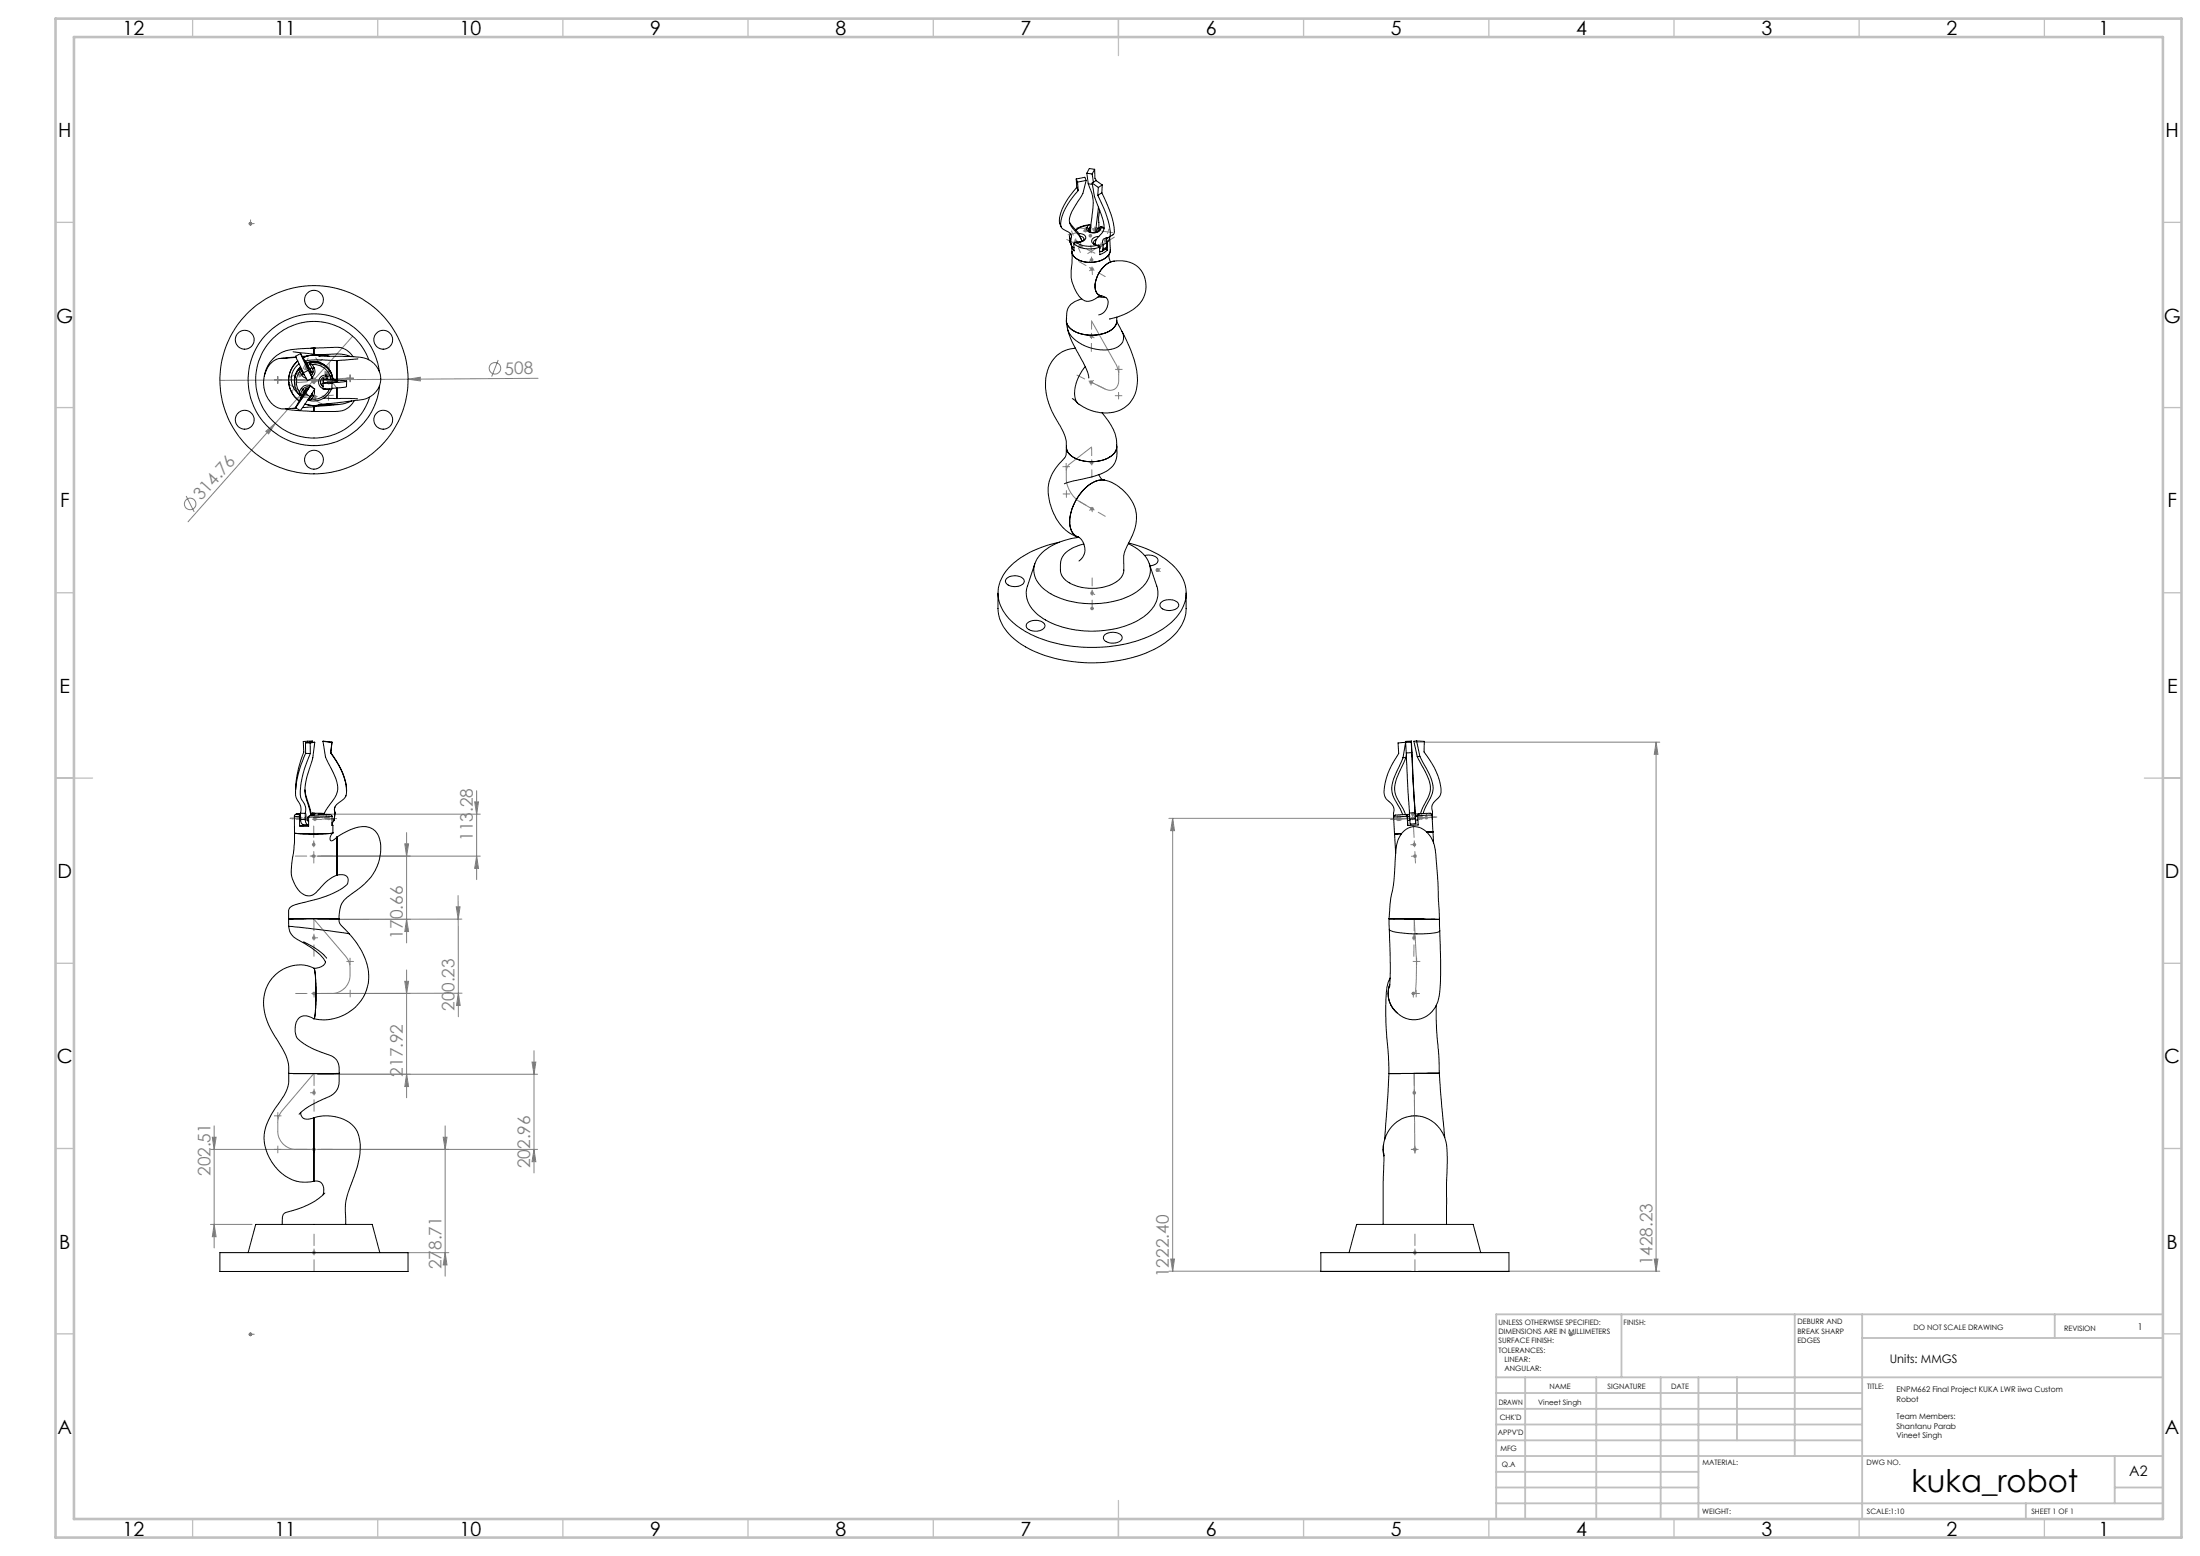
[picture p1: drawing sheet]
<svg xmlns="http://www.w3.org/2000/svg" width="594mm" height="420mm" viewBox="0 0 594 420" stroke-linecap="round" stroke-linejoin="round" font-family="sans-serif">
<g fill="none" stroke="#808080" stroke-width=".27">
<path d="M67.6 59.9v1M67.1 60.4h1M67.3 60l.7 .7M68 60l-.7 .7M290 65.2h1M290.1 64.9l.7 .7M290.5 64.8v1M290.8 64.9l-.7 .7M291.3 66.5h1M291.4 66.2l.7 .7M291.8 66v1M292.1 66.2l-.7 .7"/>
<path d="M292.6 62.2h1M292.7 61.9l.7 .7M293.1 61.8v.9M293.4 61.9l-.7 .7M293.9 63.6h1M294 63.3l.7 .7M294.2 70.1h1M294.4 72.7h.9M294.4 69.8l.7 .7M294.4 63.1v1.1M294.5 72.3l.7 .7M294.7 69.7v1"/>
<path d="M294.7 63.3l-.7 .7M294.9 72.1v1M295.1 69.8l-.7 .7M295.1 62.1h1M295.2 72.3l-.7 .7M295.2 61.8l.7 .7M295.6 61.6v1M295.9 61.8l-.7 .7M296.8 66.2h1M296.9 65.9l.7 .7M297.3 65.7v1M297.6 65.9l-.7 .7"/>
<path d="M298 64.9h.9M298.1 64.5l.7 .7M298.4 64.4v1M298.8 64.5l-.7 .7M82.2 99.4h1M82.4 99.1l.7 .7M82.7 98.9v1.1M83.1 99.1l-.7 .7M95.2 90.8l-44.4 50M134.5 97.2l-1.7 4.5M294.2 90.8h1M294.3 90.4l.7 .7"/>
<path d="M294.7 90.3v1M294.7 86.6l6.8 12.1 .5 1.7v2.3a2.42 2.42 0 0 1-1.1 2.4 2.42 2.42 0 0 1-2.7-.2l-3.6-1.8M295 90.4l-.7 .7M301.1 99.7h2M302.1 98.7v2M71.8 116.4l2.5-2.1-1.8 2.8zM74 102.5h2M74 102.6h2M75 101.5v2.1M75 102.6h.1M75 102.6l9.8 .1M80.5 101.3h1"/>
<path d="M80.6 100.9l.8 .7M81 100.8v1M81.4 100.9l-.8 .7M82.1 106.5h1M82.2 106.2l.7 .7M82.6 106v1M82.9 106.2l-.7 .7M84.2 103.1h1M84.2 102.6l1.1 .1M84.2 102.5h1M84.2 102.7h1M84.3 102.9h1"/>
<path d="M84.3 102.3l.8 .8M84.3 102.1l.8 .7M84.3 102.7l.8 .7M84.4 102.1l.7 .8M84.4 102.3l.7 .7M84.4 102.6l.7 .7M84.5 107.1h1M84.7 106.7l.7 .7M84.7 102v1.6M84.8 102v1.4M85 106.6v1M85.1 102.1l-.8 .7"/>
<path d="M85.1 102.7l-.8 .7M85.1 102.1l-.8 .9M85.1 102.3l-.7 .8M85.1 102.6l-.7 .7M85.3 102.5l-10.3 .1M85.4 106.7l-.7 .7M87.6 100.7h.9M87.7 100.3l.7 .8M88.1 100.2v1M88.3 103.1h1M88.4 100.3l-.7 .8M88.4 102.7l.7 .8"/>
<path d="M88.8 102.6v1M89.1 102.7l-.7 .8M93.5 102h2M93.5 102.1h2M94.5 101.1v2M94.5 102.1l-9.8 .6M94.5 102.1l-9.7 .8M94.5 101.2v2M110.2 102.4l3.3-.6v1zM110.2 102.4l-50.8 .3M145.3 102.1l-35.1 .3M294.1 103.1h1"/>
<path d="M294.2 102.8l.7 .7M294.6 102.6v1M294.9 102.8l-.7 .7M301 106.8h2M302 105.8v2M50.3 133.9l2.1 4.3M286.9 126h2M286.9 133.3h2.1M287.9 125v2M287.9 132.3v2.1M294.3 124.9h.9M294.4 137.4h1"/>
<path d="M294.4 124.5l.7 .8M294.5 137l.7 .7M294.7 120.7l-6.3 4.9-.5 1.1v2.6a7.8 7.8 0 0 0 3.6 6.1l3.4 2M294.7 124.4v1M294.9 136.8v1M295.1 124.5l-.7 .8M295.2 137l-.7 .7M294.5 159.8l.7 .7M294.9 159.6v1M295.2 159.8l-.7 .7M312 153.9h1.1M312.2 153.5l.7 .7"/>
<path d="M312.5 153.4v1M312.9 153.5l-.7 .7M294.4 160.1h1M294.4 164.2h1M294.5 163.9l.7 .7M294.9 163.7v1M295.2 163.9l-.7 .7M84.2 219.8h1M84.3 219.4l.8 .7M84.7 219.3v1M85.1 219.4l-.8 .7M85.7 219.8h44"/>
<path d="M128.2 216.4h1l-.5 3.4zM128.7 213.4v24M380.9 219.8h1.1M381.1 219.4l.7 .7M381.5 219.3v1M381.8 219.4l-.7 .7M382 200.3h66.1M447.1 200.3l.5 3.3h-.9zM447.1 200.3v142.8M80.5 220.8h1M80.6 220.5l.8 .7M81 220.3v1"/>
<path d="M81.4 220.5l-.8 .7M82.1 221.1h1M82.4 220.4l.7 .7M82.6 220.6v1M82.7 220.2v1M82.9 220.8l-.7 .7M83.1 220.4l-.7 .7M83.2 220.7h-1l.7 .8M84.2 231.1h1M84.2 228h1M84.3 230.7l.8 .7M84.3 227.6l.8 .7"/>
<path d="M84.5 221.1h1M84.7 220.8l.7 .7M84.7 227.5v1M84.7 230.6v1M85 220.6v1M85.1 230.7l-.8 .7M85.1 227.6l-.8 .7M85.4 220.8l-.7 .7M85.7 231.1h44M87.6 220.8h.9M87.7 220.4l.7 .7M88.1 220.3v1"/>
<path d="M88.3 220.9h1M88.4 220.4l-.7 .7M88.4 220.5l.7 .7M88.8 220.4v1M89.1 220.5l-.7 .7M109.3 227.8h1l-.5 3.3zM109.8 224.7v29.8M128.7 231.1l.5 3.3h-1zM315.6 220.9h64.8M316.6 220.9l.5 3.3h-1zM316.6 220.9v122.2M376.9 221.1h1.6"/>
<path d="M377.1 220.8l.7 .7M377.4 220.6v1M377.6 220.8l.8 .7M377.8 220.8l-.7 .7M378 220.6v1M378.4 220.8l-.8 .7M380.9 220.9h1M381.1 220.5l.7 .7M381.4 228h1M381.4 220.4v1M381.5 227.6l.7 .7M381.6 231.1h1"/>
<path d="M381.7 230.7l.7 .7M381.8 220.5l-.7 .7M381.9 227.5v1M382.1 230.6v1M382.2 227.6l-.7 .7M382.4 230.7l-.7 .7M382.8 220.8h1M382.9 220.5l.7 .7M383.3 220.3v1M383.3 220.8h1M383.5 220.4l.7 .7M383.6 220.5l-.7 .7"/>
<path d="M383.8 220.3v1M384.2 220.4l-.7 .7M384.6 220.7h1M384.7 220.4l.7 .7M385.1 220.2v1M385.4 220.4l-.7 .7M84.2 253.2h1M84.4 252.8l.7 .7M84.7 252.6v1.1M84.7 248.1l9 10.5 .7 1.8 .1 2.8a4.9 4.9 0 0 1-5 5M85.1 252.8l-.7 .7M93.5 259.5h2"/>
<path d="M94.5 258.5v2M109.8 248.2l.5 3.2h-1zM123.2 244.8h1l-.5 3.3zM123.7 241.7v6.4M123.7 248.1l.1 20M124.7 248.1l-39 .1M381.3 253.2h1M381.4 252.8l.7 .7M381.5 259.5h2M381.8 252.6v1.1M381.8 248.1l.6 11.1v5.9l-.2 2.6-.2 .5M382.1 252.8l-.7 .7"/>
<path d="M382.5 258.5v2M84.3 268.2h26.5M84.4 267.8l.7 .7M84.8 267.7v1M85.1 267.8l-.7 .7M94.5 267.2v2M109.3 264.9h1l-.5 3.3zM109.8 261.8v34.5M123.8 268.1v6.3M123.8 268.1l.4 3.3h-.9zM124.7 268.1l-38.9 .1M381.1 268.2h2.3"/>
<path d="M381.2 267.8l.8 .7M381.6 267.7v1M382 267.8l-.8 .7M382.4 267.2v2M84.3 295h1M84.4 294.6l.7 .7M84.8 294.5v1M84.8 289.7l-9 10.6-.7 1.8-.1 3.2a4.9 4.9 0 0 0 5 5M85.1 294.6l-.7 .7M109.8 290l.5 3.3h-1zM143.7 286.7h1l-.5 3.3zM144.2 283.6v33"/>
<path d="M145.2 290h-59.4M381.4 295h.9M381.5 294.6l.7 .7M381.8 289.7l.2 20.6M381.8 294.5v1M382.2 294.6l-.7 .7M57.3 307h1l-.5 3.3zM57.8 303.9v32.9M74 301.2h2M75 300.2v2M75 309.3v2M84.4 309.9l.7 .7"/>
<path d="M84.8 309.8v1M85.1 309.9l-.7 .7M85.3 310.3h-28.5M85.8 310.3h59.4M119.7 307h1l-.5 3.3zM120.2 303.9v40.6M144.2 310.3l.5 3.3h-1zM380.9 301.2h2M381 310.3h2M381.7 309.9l.7 .7M381.9 300.2v2M382 310.3h.1"/>
<path d="M382 309.3v2M382.4 309.9l-.7 .7M56.8 330.5h11.3M57.8 330.5l.5 3.3h-1zM84.3 338.1h1M84.4 337.8l.7 .7M84.8 337.6v1M85.1 337.8l-.7 .7M85.8 338.1h35.4M120.2 338.1l.5 3.3h-1zM316.1 339.8h1l-.5 3.3zM381.5 338.1h1"/>
<path d="M381.7 337.8l.7 .7M382 337.6v1M382.4 337.8l-.7 .7M446.7 339.8h.9l-.5 3.3zM67.3 359.8l.7 .7M67.6 359.7v1M68 359.8l-.7 .7M315.6 343.1h65.4M383 343.1h65.1M423.8 359.8l.7 .7M424.1 359.7v1M424.5 359.8l-.7 .7"/>
<path d="M67.1 360.2h1M423.7 360.2h.9"/>
<circle cx="133.6" cy="99.4" r="1.55"/>
<circle cx="51.4" cy="136" r="1.55"/>
</g>
<g fill="none" stroke="#c0c0c0" stroke-width=".35">
<path d="M52 5v5M102 5v5M152 5v5M202 5v5M252 5v5M302 5v10M352 5v5M402 5v5M452 5v5M502 5v5M552 5v5M15 60h5"/>
<path d="M584 60h5M15 110h5M584 110h5M15 160h5M584 160h5M15 210h10M579 210h10M15 260h5M584 260h5M15 310h5M584 310h5M15 360h5"/>
<path d="M584 360h5M52 410v5M102 410v5M152 410v5M202 410v5M252 410v5M302 405v10M352 410v5M402 410v5M452 410v5M502 410v5M552 410v5"/>
</g>
<g fill="none" stroke="#c0c0c0" stroke-width=".5">
<path d="M437.8 354.8v17M484.6 354.8v38.2M502.8 354.8v55.2M554.8 354.8v6.4M584 354.8h-180v55.2M404 371.8h180M404 376h98.8M411.8 371.8v38.2M431 371.8v38.2M448.4 371.8v38.2M458.6 371.8v38.2M469 371.8v17"/>
<path d="M502.8 361.2h81.2M404 388.8h98.8M404 384.5h98.8M404 380.3h98.8M404 397.3h54.6M404 393h180M571 393v12.8M404 405.8h180M404 401.5h54.6M547 405.8v4.2M571 401.5h13"/>
</g>
<path d="M15 5h574v410h-574zM20 10h564v400h-564z" fill="none" stroke="#c0c0c0" stroke-width=".7"/>
<g fill="none" stroke="#808080" stroke-width=".27" stroke-dasharray="15.2 1.3 1.3 1.3">
<path d="M67.6 60.4h1M67.6 60.4v-1M290.5 65.2l-1 .2M290.5 65.2l-.1-.7M291.8 66.5l-.6 .5M291.8 66.5v-.8M293.1 62.2l-.3-.4M293.1 62.2l-.1-.8M294.7 70.1l-.6 .5M294.7 70.1v-.7M294.9 72.6l-.7 .5M294.9 72.6l-.7-.4"/>
<path d="M295.6 62.1l.3-.5M295.6 62.1v-.8M297.3 66.2l.7 .5M297.3 66.2v-.7M298.5 64.8l1 .2M298.5 64.8l.1-.7M82.7 99.4l-.4-.9M82.7 99.4h.1M294.7 90.8l.7 .4M294.7 90.8v-.9M81 101.2l-.9-.4M81 101.2h-.1"/>
<path d="M82.6 106.5l-.5 .8M82.6 106.5v.1M84.7 102.9v-.6M84.7 102.6l.1 1M84.7 102.6v.1M84.7 102.4v1M84.7 102.4h-1M84.8 102.7v.1M84.8 102.7h1M84.8 102.7h.1M84.8 102.5h1M84.8 102.5h.1"/>
<path d="M84.8 102.5v1M84.8 102.6l-1 .1M84.8 102.6v.1M84.8 102.7v-.1M84.8 102.9l-.1-1M84.8 102.9h.1M85 107.1l.1 1M85 107.1h.1M88.1 100.7l.8-.6M88.1 100.7h.1M88.8 103.1h1M88.8 103.1h.1"/>
<path d="M294.6 103.1l.6-.4M294.6 103.1v.8M294.8 124.9l-.8-.4M294.8 124.9v-.8M294.9 137.3l-.7 .4M294.9 137.3v.8M312.6 153.9l.7 .4M312.6 153.9l.7-.4M294.9 160.1l.7 .4M294.9 160.1v-.8M81 220.8l-.9 .1M81 220.8l-.1-1"/>
<path d="M82.6 221.1h-.5M82.6 221.1v-1M82.7 220.7h-.4M82.7 220.7v-1M84.7 228h.1M84.7 228v-1M84.7 231.1h.1M84.7 231.1h-1M85 221.1l.1 .1M85 221.1v-1M88.1 220.7l.8 .1M88.1 220.7l.1-.9"/>
<path d="M88.7 221.2l.2-.6M88.8 220.9l1 .1M88.8 220.9l.1-1M377.1 221.1h.7M377.5 221.1l-1 .1M377.5 221.1l-.1-1M378 221.1h-.8M378 221.1v-1M381.4 220.9v.1M381.4 220.9v-1M381.9 228h-1M381.9 228v-1"/>
<path d="M382.1 231.1h.1M382.1 231.1h-1M383.3 220.8l.4 .1M383.3 220.8v-1M383.8 220.7l.6 .1M383.8 220.7v-.9M385.1 220.7h.9M385.1 220.7v-1M84.8 253.1h1M84.8 253.1v-1M381.8 253.1h.1M381.8 253.1v-1"/>
<path d="M84.8 268.2h-.1M84.8 268.2v1M381.2 268.2h.8M381.6 268.2h1M381.6 268.2v1M84.8 295h-1M84.8 295v-1M381.9 295h-.1M381.9 295v-1M84.8 310.2v.1M84.8 310.2v1M382 310.2h.1"/>
<path d="M382 310.2l-1 .1M382 310.2v1M84.8 338.1h1M84.8 338.1v-1M382 338.1h.1M382 338.1v-1M67.6 360.1h1M67.6 360.1h.1M424.2 360.1h.1M424.2 360.1h1"/>
</g>
<g fill="none" stroke="#808080" stroke-width=".27" stroke-dasharray="15.2 1.3 1.3 1.3" stroke-dashoffset="12.1">
<path d="M87.1 97l-8.7 4.8M78.3 103.9l8.6 5.2M79.7 102.4h10M79.8 103.3l10-.8M80 107.5l10-.8M89.8 102.5h-10M90.9 104.8l-5.7-8.2M79.7 231.1h10M376.4 221.2l10-.6M381.6 223l.6 9.9M84.8 248.1v10M381.9 248.1l-.2 10"/>
<path d="M84.8 290v10M381.8 290l.1 10M89.8 310.2h-10M84.8 333.1v10M382 333.1v10"/>
</g>
<path d="M83.2 96.7l-4.3 9M88.7 108.1l.2-10M80 221.1h10M84.7 223v9.9M79.8 268.2h10" fill="none" stroke="#808080" stroke-width=".27" stroke-dasharray="15.2 1.3 1.3 1.3" stroke-dashoffset="12.2"/>
<path d="M291.3 70.6l7.1 4.1M294.7 120.8l.1 8.2M298.4 139.4l-7.1-4.1M294.9 156v8.2" fill="none" stroke="#808080" stroke-width=".27" stroke-dasharray="15.2 1.3 1.3 1.3" stroke-dashoffset="13.1"/>
<path d="M288 64.6l7.6 3.7M293.7 68.4l7.2-4.4M290.8 101.3l7.6 3.7M78.3 220.9l8.6 .3" fill="none" stroke="#808080" stroke-width=".27" stroke-dasharray="15.2 1.3 1.3 1.3" stroke-dashoffset="12.9"/>
<path d="M294.7 86.7v8.2M379.7 221l8.2-.5" fill="none" stroke="#808080" stroke-width=".27" stroke-dasharray="15.2 1.3 1.3 1.3" stroke-dashoffset="13"/>
<path d="M294.5 66.2l.4 7.9" fill="none" stroke="#808080" stroke-width=".27" stroke-dasharray="15.2 1.3 1.3 1.3" stroke-dashoffset="13.2"/>
<path d="M289.3 62.3l2.4 5.9M297.6 67.9l1.8-6.1" fill="none" stroke="#808080" stroke-width=".27" stroke-dasharray="15.2 1.3 1.3 1.3" stroke-dashoffset="14"/>
<path d="M297.8 61.1l-9.4 2.3M300.4 62.8l-9.6-1.4" fill="none" stroke="#808080" stroke-width=".27" stroke-dasharray="15.2 1.3 1.3 1.3" stroke-dashoffset="12.3"/>
<path d="M90.9 221l-5.7-.5" fill="none" stroke="#808080" stroke-width=".27" stroke-dasharray="15.2 1.3 1.3 1.3" stroke-dashoffset="14.3"/>
<path d="M83.2 220.5l-4.3 .5" fill="none" stroke="#808080" stroke-width=".27" stroke-dasharray="15.2 1.3 1.3 1.3" stroke-dashoffset="15"/>
<path d="M87.1 220.6l-8.7 .2" fill="none" stroke="#808080" stroke-width=".27" stroke-dasharray="15.2 1.3 1.3 1.3" stroke-dashoffset="12.8"/>
<path d="M387.8 220.5l-9 .5" fill="none" stroke="#808080" stroke-width=".27" stroke-dasharray="15.2 1.3 1.3 1.3" stroke-dashoffset="12.6"/>
<path d="M380.6 220.9l-5.2 .3" fill="none" stroke="#808080" stroke-width=".27" stroke-dasharray="15.2 1.3 1.3 1.3" stroke-dashoffset="14.6"/>
<path d="M387.5 220.6l-4.8 .2" fill="none" stroke="#808080" stroke-width=".27" stroke-dasharray="15.2 1.3 1.3 1.3" stroke-dashoffset="14.7"/>
<g fill="#808080">
<path d="M110.2 102.4l3.3-.6v1z"/>
<path d="M71.8 116.4l2.5-2.1-1.8 2.8z"/>
<path d="M120.2 338.1l.5 3.3h-1zM119.7 307h1l-.5 3.3z"/>
<path d="M143.7 286.7h1l-.5 3.3zM144.2 310.3l.5 3.3h-1z"/>
<path d="M128.7 231.1l.5 3.3h-1zM128.2 216.4h1l-.5 3.4zM57.8 330.5l.5 3.3h-1zM57.3 307h1l-.5 3.3z"/>
<path d="M109.3 264.9h1l-.5 3.3zM109.8 290l.5 3.3h-1zM109.3 227.8h1l-.5 3.3zM109.8 248.2l.5 3.2h-1zM447.1 200.3l.5 3.3h-.9zM446.7 339.8h.9l-.5 3.3zM316.6 220.9l.5 3.3h-1zM316.1 339.8h1l-.5 3.3z"/>
<path d="M123.2 244.8h1l-.5 3.3zM123.8 268.1l.4 3.3h-.9z"/>
</g>
<g fill="none" stroke="#000" stroke-width=".27">
<path d="M290.6 48.3l.3 .9M290.6 48.3l2.3-.4 .4 .8M290.6 48.3l.1 2.3M290.7 50.6a15.6 15.6 0 0 0-4.7 9.1l.5 1.5M290.7 50.6l.4 .9M290.9 49.2l.2 2.3M291.1 51.5a15.4 15.4 0 0 0-4.7 9.1l.3 1 1.2 .7a1.56 1.56 0 0 1 1.2 2.3M293.3 48.7a10.3 10.3 0 0 1-2.2 5.5 10.7 10.7 0 0 0-2.4 5.4 7.8 7.8 0 0 0 2.5 3.8l.9 1.7M293.3 48.7l-2.4 .5M293.4 46.8l1.5 .2M293.4 46.8l.4 2.8M293.8 49.6a11.7 11.7 0 0 1 1.1 8.3l-.5 4.7"/>
<path d="M293.8 49.6l1.1 .2M294.9 49.4a18 18 0 0 0 1.5 6 16.2 16.2 0 0 1 1.7 6.5l-.6 1.1a4.4 4.4 0 0 0-1.8 2.9M294.9 47l.3 2.2M294.9 49.4l1.6 1.2M294.9 49.4l1-.7 1.7 1.2M295.6 45.7v2.4l.5 .7M295.6 45.7l-.7 1.3M295.6 45.7l-1.5-.2-.7 1.3M296.4 52.7a26.6 26.6 0 0 1 3.4 10.4v.3a2.2 2.2 0 0 1-1.9 1.1l-.2 .7 .2 .9M296.5 50.6l-.1 2.1M296.6 55.9l-.7 6.8M296.9 56.8l-.3 1.8 .1 3.2"/>
<path d="M297.5 52.1a26.6 26.6 0 0 1 3.4 10.4l-.3 .8-1.2 .7M297.5 52.1l-1.1 .6M297.6 49.9l-1.1 .7M297.6 49.9l-.1 2.2M288.7 63.8l.4 .8M288.7 63.8l.2 1.3M288.8 60.1l2.1 2.4 .6 1.2M288.9 65.1v.3M288.9 65.1l.4 1.2M289 63l-.3 .8M289.1 64.6l.1 1.6 .3 .4 .5 .3M289.3 66.4l.1 1.5"/>
<path d="M289.4 67.9l.1 2.6a11.6 11.6 0 0 0 1.8 9.4 3.1 3.1 0 0 0 4.9 .5l.7-.5M289.9 65.7a7.1 7.1 0 0 0 7 1M289.9 65.7l.1 2-.7-1.3M290.7 65.5h-.6l-.2 .2M290.7 65.5l.3 .2a7 7 0 0 0 5 .6M291 65.4l-.7 .1M291.2 63.1h.4a1.2 1.2 0 0 1 1.4 1.5l-.6 .5-.7 .2M291.5 63.7l.4 .8M291.6 63.8a.73 .73 0 0 1 .9 .2 .73 .73 0 0 1-.1 .9l-.8 .3M291.6 65.2l.1 .1M291.6 65.2l-1.4 .3M291.7 65.3l-1 .2"/>
<path d="M293.5 61.4a1.19 1.19 0 0 0 1.4 1.4h.8a1.81 1.81 0 0 0 1.4-.8M293.5 61.4l.5 .5M293.8 60.8l.5-.1 .2 .2M293.8 60.8l-.5 .1a5.5 5.5 0 0 0-2.8 1.2M293.8 60.8l-.3 .6M294 61.9l-.1 .1a1.37 1.37 0 0 0 2.1 .7l.7-.5M294 61.9v.5M294.1 60.7l-2.2 .5-1.5 .8M294.5 60.9v.6M294.5 60.9l-.5 1M294.5 61.5a.61 .61 0 0 0-.4 .9l.4 .1M295.3 65.8l.7 .5"/>
<path d="M295.6 65.8h-.3M295.6 65.8l1.1 .7M296 66.3l.6 .1 .3 .3M296.1 64.6h-.1a.68 .68 0 0 0-.6 1.1l.2 .1M296.3 66.3a.5 .5 0 0 1 .6 .1 .5 .5 0 0 1 0 .7M296.7 63.8h-.3a1.32 1.32 0 0 0-1.5 1.7l.4 .3M296.9 66.7l.1 2 2-1.2M296.9 61.8h-.6l-.1 .8M297.1 62l-.4 .2M297.1 70.3l-.1 .1M297.3 61.1l.8 .4M297.4 61.4l-.2-.2-.5 1"/>
<path d="M297.4 61.4l.7 .4M297.4 61.4l-.3 .6M297.8 67.3a.57 .57 0 0 1-.3 .5 .57 .57 0 0 1-.6 0M297.9 66.1l-.1 1.2M298.6 67.2l.4 .3M298.8 64.2l.1 1.2M298.8 66.7l-.2 .5-1.1 .7M298.8 66.7l-1 .6M298.9 65.3v.2l.4-.5 .3-1.1 .2 3.5M298.9 65.4l-1 .7M298.9 65.4l-.1 1.3M298.9 65.6l.1 1.9"/>
<path d="M298.9 64.2l-.1 .5M299 71.1h.1M299.6 68.4a2.82 2.82 0 0 0 .3 2.3M299.8 67.4a3.8 3.8 0 0 1-3.5 3.2 6.4 6.4 0 0 1-6.6-1.8l-.3-.9M299.8 67.4a3.9 3.9 0 0 1-3.7 3.2 5.8 5.8 0 0 1-6.6-2.1l-.1-.6M300.9 70.5a6.8 6.8 0 0 0-5.2 5.9 2.55 2.55 0 0 0 1.8 3.5h-.7M79.1 95l6.7 .8M79.9 96.4l-3.1 .2a5 5 0 0 0-3.3 1.1 7.8 7.8 0 0 0 1.6 12.4 10.5 10.5 0 0 0 4.9 .1M79.9 96.5l-4.1 .2M80.8 98.2a5.1 5.1 0 0 0 0 8.3M81 99.4a5.2 5.2 0 0 0-.1 7.2M81 99.4l-.1 .8"/>
<path d="M81 99.4l.9 1.5M81 99.2v.2M81 99.2l.3 .5M81.1 95.4l-1.3 .8 2.2 4.4M81.1 99a5.3 5.3 0 0 0-1.6 3.6 5.1 5.1 0 0 1 1.6-3.6zM81.2 99.1l-.2 .1M81.2 99.7l.5 .9 .2-.1M81.4 99.6l-.2 .1M81.8 96.5a6.6 6.6 0 0 1 4.6-.4 7.1 7.1 0 0 0-4.6 .4zM82.4 96.3h-.7M82.6 97.7l.1 .2-1.6-2.5 2.1 4.6M82.6 97.7l.6 .9"/>
<path d="M82.6 97.7l-.1 .1M82.8 98a5.2 5.2 0 0 1 7.1 4.3 5.2 5.2 0 0 0-7.1-4.3zM83.2 96.1l-1.6 .1M83.2 100l-1.3 .7 1.1 2.1 1.3-.8M83.2 100l1.1 2M83.5 98a5.2 5.2 0 0 1 6.2 3.7M83.5 98l.8 .4M83.5 98l-.6 .1M83.5 98l.8 1.5M83.6 99.5h.1M83.6 99.5l.5 .9M83.7 98.3l-.6 .4 .5 .8"/>
<path d="M84.2 99.2l-.6 .3M84.3 98.4a4.7 4.7 0 0 1 4.7 2.9M84.3 98.4l.5 .9M84.3 99.5h.1M84.3 99.5a1.32 1.32 0 0 1-.3 1.8M84.7 95.9l5.4-.3a9.6 9.6 0 0 1 4.6 .7M84.8 94l-4.2 .2-3.4 .5a8.5 8.5 0 0 0-5.8 6.8M84.8 94l4.1-.2a5.9 5.9 0 0 1 6.4 2.5M84.8 94v1.6zM84.8 99.3a1.9 1.9 0 0 1-.6 2.5M84.8 99.3l-.5 .2M85.2 94h-1.3"/>
<path d="M85.8 97.7l.5 .2M85.8 95.8l1.9 .1 1.3 .3M86 96.1l8.4 .1a9.4 9.4 0 0 1 6.2 1.6 5.7 5.7 0 0 1 1.8 6.4 5.7 5.7 0 0 1-5.5 3.8l-10.8 1.2M91 97.3l-6-.2-2.6 .4M91 97.3v5.3zM96.6 96.9l-5.6 .4M99.6 97.1a15.7 15.7 0 0 0-24.4-7.1 15.7 15.7 0 0 0 .6 25.4 15.7 15.7 0 0 0 24-8.2M287.9 86.6l.3 2M288 86a3 3 0 0 0 2 3.4 10.2 10.2 0 0 0 10.6-.8 2.57 2.57 0 0 0 .9-2.2M288.2 88.7a46.3 46.3 0 0 0 4.7 10.1l.9 2.1 .2 1.1M288.2 88.6a7.9 7.9 0 0 0 5.8 5.2 9.2 9.2 0 0 0 8.4-.6 2.93 2.93 0 0 0 .5-3.8l.9 1.7a27.5 27.5 0 0 1 3.3 12 8.4 8.4 0 0 1-10.9 8.1 12.6 12.6 0 0 1-4.9-2.1M290.4 94a8.7 8.7 0 0 0-8.1 8.6 19.8 19.8 0 0 0 4.1 12.6 9.6 9.6 0 0 1 1.5 5.5"/>
<path d="M292.1 80.7a4.9 4.9 0 0 0-3.4 7.7 9.9 9.9 0 0 0 11.8 .3 3.6 3.6 0 0 0 1.1-3.1M293 99a10.1 10.1 0 0 0-2.6 9l1.1 1.2M296.4 80.2l2.2 .1M296.7 85a3.2 3.2 0 0 0 2.1-4.5l-.7-.4a2.63 2.63 0 0 1-2.4-3.6 7.1 7.1 0 0 1 5.3-6 7.1 7.1 0 0 1 8 4.3 7.1 7.1 0 0 1-3 8.7 18.7 18.7 0 0 1-6.4 2.6M301.5 86.8l1.4 2.7M77 110.3l1.7 .4 6.1 .4M78 103.2a6.8 6.8 0 0 1 2.4-5.7 6.7 6.7 0 0 0-2.4 5.8M78 103.2a6.9 6.9 0 0 0 2.8 5 6.8 6.8 0 0 1-2.8-5zM78 103.7v.1M79.5 102.6v.3M79.6 110.2l-.5 .1M80.8 105.7l.1 .9"/>
<path d="M80.9 106.5l.5 .4-.5-.3M80.9 100.2a4.8 4.8 0 0 0-.1 5.5M80.9 100.2l.6 1M81.1 107.5h.1M81.4 104.9l.4 .2M81.4 104.9l-.6 .8M81.5 101.2l.5 .6 .7 .3M81.6 106.5l-.5 1M81.6 105.4l.6 .3M81.8 105.1h.1M81.8 105.1l-.9 1.5M81.8 100.5l.1 .2"/>
<path d="M81.9 100.9l-.4 .3M81.9 100.9l.3 .4M81.9 100.7l.2 .4M81.9 100.7v.2M82.2 105.7h.1M82.2 105.7l-.5 .9-.6-.4M82.5 106.3v-.2l-2.7 3.9 1.5-2.7-.2 .2M82.7 104.8l.4 .3-.4-.3M82.7 104.8l-.5 .9M83.1 107.9h.2M83.3 107.9v.1M83.5 104.5a1.41 1.41 0 0 0-1.7 .6"/>
<path d="M83.5 107.7l-.2 .2M83.7 107l-2.6 3.8-1.3-.8M83.7 104.2l-2.6 3.8 1.6-3.2M83.7 104.2l1.3 .8-1.3 2.1-1.2-.8M83.7 104.2l-1.2 2.1M84 106.7l-.4 .9-.3-.1M84 101.2l.3 .8M84.1 100.4l-1.8-2.8 1.7 3.6M84.1 107.7l-.8 .3M84.1 100.4l-.4 .2M84.2 111l.6 .1M84.2 106.6l.4 .2"/>
<path d="M84.2 106.6l-.9 1.4M84.2 106.4v.2M84.2 106.4l-.2 .4M84.4 106l-.2 .4M84.4 106l-.2 .6M84.5 100.2l-.5 1M84.6 104.8a1.92 1.92 0 0 0-3.2 .1M84.6 106.8l-.5 .9M84.8 109.8v1.3M84.8 105.3l.1 .8-.3 .7M85.3 109.7l-3.6 .3M85.3 109.4v.3z"/>
<path d="M86.5 109.4l-1.8 .1M86.5 103l.2 .7 .5 .5M86.9 109.1l-2.2 .4M86.9 109.1a6.6 6.6 0 0 1-4.6 0l2.4 .4M87.2 103.5v1.5M87.2 103.5h2.4M87.3 102.3v1.2v-1.2M87.3 102.3l3.9 .6-4 .6M87.3 105l.6 .1M87.4 107.5l3.6 .1M87.9 105v.1M87.9 105.1h1"/>
<path d="M88 101.7a1.42 1.42 0 0 0-1.4 1 1.42 1.42 0 0 0 .6 1.6M88 101.2a1.92 1.92 0 0 0-1.9 1.6 1.92 1.92 0 0 0 1.1 2.1M88 101.2v.5M88 101.7h1.7M88 101.2l1 .1M88.3 102.3h-1M88.3 102.4h.1M88.3 101.7v.7M88.9 109l-2.4 .4 4.8-.3M88.9 105.1a4.6 4.6 0 0 1-4.8 2.6M89 101.3l.7 .4M89.1 105l-.2 .1"/>
<path d="M89.3 102.3l1.2 .2M89.3 101.7v.7h-1M89.5 105a5.2 5.2 0 0 1-6.2 3M89.6 103.5v1.5h-2.4M89.7 101.7l.2 .6M90.5 102.5h-.2l3.3 .4-4.3 .4 .3 .2M90.5 102.5v.1M91 107.6l5.5 .1M91 104.7v2.9zM93.6 102.9l-.1 1.5-3.9 .4M94.9 108.2l-2.5 .9-7.1 .6M95.7 108.1a6.4 6.4 0 0 1-6.7 3h-4.2"/>
<path d="M102.4 100.2a17.8 17.8 0 0 0-27.3-12.6 17.8 17.8 0 0 0 .5 30.1 17.8 17.8 0 0 0 26.9-13.6M289.5 107.6l1.4 1.2M297.6 111.4a14.3 14.3 0 0 1 3.9 7.6 3.9 3.9 0 0 1-2.8 4.8 10 10 0 0 1-9.8-1.1 2.76 2.76 0 0 1-1-2M287.9 120.7l-.1 2.3-.7 1a11.5 11.5 0 0 0-2.8 14.2 10.8 10.8 0 0 0 6.9 6.8M296.7 128.1l.2 .5a1.38 1.38 0 0 0 1.2 1M298.3 129.6a7.6 7.6 0 0 0-6.6 3.7 11.4 11.4 0 0 0-2.6 9.6 3.1 3.1 0 0 0 2.2 2.1M301.5 120.1a3.8 3.8 0 0 1-3.1 3.9 9.7 9.7 0 0 1-9.7-1.5 2.73 2.73 0 0 1-.8-2.1M301.5 120.5a6.1 6.1 0 0 1-3.3 7l-2.4 .9-6.9 1.7-1.5 .5M271.7 156.3a3.3 3.3 0 0 1 4.8 .4 2.05 2.05 0 0 1-2.4 1.6h-.9a1.56 1.56 0 0 1-1.6-1.8zM279.4 152.2l-2 6a7.1 7.1 0 0 0 3.3 8.1 26 26 0 0 0 19.2 3.7 17.3 17.3 0 0 0 11.7-6.4 6.1 6.1 0 0 0 .7-5.4l-2-6M286.1 146.3a24.7 24.7 0 0 0-14.6 8 9.5 9.5 0 0 0 1.4 13.1 29.7 29.7 0 0 0 18.1 7.2 36 36 0 0 0 24.1-5.7 10.8 10.8 0 0 0 4.9-10.8 15.1 15.1 0 0 0-8.9-9.3l-2.3-1-4.1-1.2M291.2 145l.2 .1a4 4 0 0 1-.1 6.3"/>
<path d="M291.2 145a4.1 4.1 0 0 1-2.4-4.6 13.3 13.3 0 0 1 7-10.5 6.6 6.6 0 0 1 6 1.2 10.3 10.3 0 0 1 4.5 12l-.6 1.6a15 15 0 0 0-2.3 6.2v1.3a4.8 4.8 0 0 1-3.5 5.7 13 13 0 0 1-12.1-1.2 5.4 5.4 0 0 1-1.2-5.7 6.8 6.8 0 0 1 4.7-3.8l1.3-.4M291.3 145a16.1 16.1 0 0 0-10.9 5.4 6 6 0 0 0 1.4 8.6 22.8 22.8 0 0 0 17.7 3.5 14.4 14.4 0 0 0 10.3-5.7 6 6 0 0 0-2.1-8.2l-3-1.8M309.1 149.9a2.97 2.97 0 0 1 3.5 1.2 1.85 1.85 0 0 1-2.1 1.6M269.5 160.1v4.1a11.8 11.8 0 0 0 6.1 9.6 38.4 38.4 0 0 0 26.6 4.5 25.8 25.8 0 0 0 15.8-8 9.6 9.6 0 0 0 2.3-6.1v-4.1M277.2 168.3a3.3 3.3 0 0 1 4.9 .4 1.98 1.98 0 0 1-2.4 1.7l-.9-.1a1.56 1.56 0 0 1-1.7-1.8zM298.2 171.4a3.5 3.5 0 0 1 4.7 .4 1.6 1.6 0 0 1-1.7 1.7l-1.2 .1a1.77 1.77 0 0 1-2-1.7zM313.5 162.6a3.4 3.4 0 0 1 4.7 .4 1.51 1.51 0 0 1-1.8 1.7 2.47 2.47 0 0 1-3.2-1.5zM80.8 219.9l.1 .6M80.9 219.6l-.9 .1 .8 .2M80.9 219.6h.1M80.9 219.6h.2M81 219.6l-1.2 .2-.3 .5"/>
<path d="M81.1 219.5l1.3 .1M81.1 219.5v1.7M81.1 219.9h-.3M82.3 213.2l1.7 6.5M82.4 219.6v1.6M82.5 200.5h1.2M82.5 200.5v2.9M82.5 203.4a22.1 22.1 0 0 0-2.6 11.8l.2 .4a4.4 4.4 0 0 1 1 3.9M82.5 203.4h1.3M83 200.1h-1.1l.1 2.9a29.2 29.2 0 0 0-2.2 10.1M83 200.1v.3M83 200.1l1.3-.1v.4"/>
<path d="M83.7 200.5l.1 2.9M83.8 203.4a24.9 24.9 0 0 0-2.7 11.5l.3 .7a4.3 4.3 0 0 1 1 4M83.9 219.8l1 .1-.3 .1M84.3 219.5h.1M84.3 219.5l3.3 .1M84.3 219.5l-.3 .1M84.3 219.5l.5 .1M84.6 220h-.6M84.6 220h.1M84.6 219.7h.3M84.6 220h-.5M84.7 219.7h-.8"/>
<path d="M84.8 219.9l-.2 .1M84.8 219.6h.3l-.4 .1M84.8 219.6l-.3 .1M85 200.4l-.5 4.1-.5 1.5a16.6 16.6 0 0 0-1.4 9.2l1.3 4.8M85 200.4l-1.3 .1M85 200.4l-2.5 .1M86.2 219.8h.2M86.3 219.8l1.6 .1M87.2 200.1a12.6 12.6 0 0 0 1.8 6.6 10.9 10.9 0 0 1 2.1 7.1l-.6 1.3-2.6 3.7-.4 1.1M87.2 200.1l2.4 .3M87.2 200.1l2.4 .2M87.6 219.6l-1.6 .2h.3"/>
<path d="M87.9 219.9h.1M87.9 219.9h1.1M88.9 219.9l-4.8 .1M88.9 219.9l.6 .1 .1 .3M89.3 203.3a17.5 17.5 0 0 1 4.3 10.7l-.5 1.3-.7 .7a2.99 2.99 0 0 0-2.1 2.9l.2 .5M89.3 203.1a17.9 17.9 0 0 1 4.3 10.5M89.3 203.1v.2M89.6 200.4l-.3 2.9M89.6 200.3v.1M89.6 200.3l-.3 2.8M90.5 217.8l-.2 .6 .2 1M90.5 219.4l-.3 1.7"/>
<path d="M90.5 219.4h.1M90.5 219.4l-.2 1.6M93.4 214.8v.1M378.8 204.5l-.6 1.5a17.3 17.3 0 0 0-2.4 7.2 11.9 11.9 0 0 0 2.3 5.2l.6 1.5M379.5 219.9h.1M379.5 219.9l.3 .1 .2 .3M379.5 200.4l-2 .1 .1 2.9a17.6 17.6 0 0 0-3.8 11.1l.5 1.1a4.4 4.4 0 0 1 2.1 3l-.1 1.8M379.5 200.4l-.7 4.1M379.5 200.4h.1M379.5 200.4l.2 2.9M379.6 204.5l-.6 1.5a17.3 17.3 0 0 0-2.4 7.1 12.4 12.4 0 0 0 2.2 5.2l.7 1.6M379.6 204.5h-.8"/>
<path d="M379.7 203.3l.8 16.1M379.7 203.8l-.1 .7M380.5 219.4l.1 1.7M380.6 219.8l-1.1 .1M381 200.3l.2 2.8M381 200.3l-1.5 .1M381.1 200l1.1 20.4M381.1 200l-.1 .3M381.1 200l-1.5 .1-.1 .3M381.2 203.1l.9 16.3M381.2 203.1l-1.5 .2M382.1 219.4v1.6"/>
<path d="M382.1 219.4h-1.6M382.5 200l2.1 .1-.1 2.9a19.1 19.1 0 0 1 4.6 10.4l-.3 1.4a8.2 8.2 0 0 0-2.2 2.9l.1 3.4M382.5 200l.9 4.2M382.5 200l-.8 .1 1 4.1M382.7 204.2l.3 .7a25.9 25.9 0 0 1 3.2 7.1 8.6 8.6 0 0 1-1.7 5.4l-1 2.3M383.3 219.7l-.4 .1-.1 .4M383.3 219.7h-1.2M383.4 204.2l.3 .7a26 26 0 0 1 3.2 7.1 8.6 8.6 0 0 1-1.7 5.3l-.9 2.3M383.4 204.2h-.7M386.1 219.5l-2.8 .2M386.2 219.5l.2 .1 .2 .4M386.6 220l-3.8 .2"/>
<path d="M386.6 220l.3 4.6M79.5 220.3l1.4 .2M79.5 220.3v4.5M79.5 224.8l-.3 5.5a20.5 20.5 0 0 0-.4 6.4 6.8 6.8 0 0 0 4 5.1 3.6 3.6 0 0 0 3.5-1.9 11.6 11.6 0 0 1 4.7-3.7M80.9 220.5v2.4M81.1 221.2l.1 .2a1.14 1.14 0 0 0 .7 1.2h1.3M81.1 220.8l.1 .6M81.1 221.2h1.3M81.1 220.4l-.2 .1M81.8 222.9h-.9M81.8 222.5v.4M82.4 221.2a1.11 1.11 0 0 0 .9 1.4"/>
<path d="M83.3 220.6a.55 .55 0 0 0-.3 .5 .55 .55 0 0 0 .3 .5M83.3 220.5v2.5l-2.4-.1M83.3 222.8l-1.5 .1M84.1 220l-.6 .2-.2 .3M89.6 220.3l-6.3 .2M89.6 220.3l.1 2.5h.2l-.2-.1M89.6 222.7h.1M89.7 222.1v.6M89.9 224.8a1.54 1.54 0 0 0-.5 2.2 2.1 2.1 0 0 0 1.6-1.1M89.9 224.8l-4.2 .3h-4.7l-1.5-.3M89.9 224.8l-4.4 .3h-3.7l-2.3-.3M89.9 222.8v2"/>
<path d="M90.2 221.1l-.1 .5-.5 .5M90.3 221l-.1 .5M90.3 221l-.1 .1M91 225.9a11.9 11.9 0 0 1 8.3-2.6 4.5 4.5 0 0 1 3.5 4.5 13.4 13.4 0 0 1-6.6 12.6 11.3 11.3 0 0 0-4.1 3.8l-.5 2.3-.1 1.6M91 236.2a2.33 2.33 0 0 1 2.9 .7 1.77 1.77 0 0 1-.5 2.1l-2.1 1.5-2.5 1.1-5.8 1.7a14.8 14.8 0 0 0-4.6 1.6 4.4 4.4 0 0 0-.5 3.2M91 225.9v10.3M91 225.9v10.3zM376.3 220.5l.2 4.6M376.5 225.1l.3 5.2M376.5 225.1l1.9-.1zM376.7 220l-.3 .1-.1 .4M376.8 220l1.6-.1a1.31 1.31 0 0 1 1.4 .1l.1 .3"/>
<path d="M378.4 225l-1.9 .1M379.9 220.3l-3.6 .2M379.9 220.3l.2 2.5M379.9 220.3h.1M380 220.5v1M380 220.3v.2M380 221.5l.1 1.3M380.6 220.3h-.6M380.6 220.4l-.6 .1M380.6 221.1l.2 1.3 1.4-.1M380.7 221.4l-.7 .1M382.1 221l.1 1.3v-.9"/>
<path d="M382.1 221l-1.5 .1M382.8 220.3l-.7 .1v.2l.1 .8 .6-.1M382.8 220.2l.1 2.5-2.8 .1M382.8 220.2h-.6M385.2 224.6h1.7zM386.9 224.6l.2 2.9M386.9 224.6h-1.6M77.9 248.1l.1 2M78 250.1a4.8 4.8 0 0 0 3.4 4.1 15.5 15.5 0 0 1 6.5 5.5M78 250.1l7.6 .7 8.7 1.3M82 254.2l1.2 .7a14.1 14.1 0 0 1 5 3.7M87.9 259.5a2.44 2.44 0 0 1-2.7 1.9h-.4"/>
<path d="M91.5 248.1l.1 .8 .3 .7 2.4 2.5M91.5 248.1h-13.6M94.3 252.1a17.6 17.6 0 0 1 5.3 11.8 12.2 12.2 0 0 1-14.8 11.1M375 248l.5-5.5 .8-3.9 .4-6.3a15.1 15.1 0 0 1 1.4-6.8 4.5 4.5 0 0 1 7.8-.1 13.7 13.7 0 0 1 1.9 7.6l.9 15.2M375 248l.1 2.9M375 248l13.7 .2M375 248h1.5M375.1 250.9l.3 9.3-.2 6.2M375.1 250.9a4.6 4.6 0 0 0 3.1 .9 30.5 30.5 0 0 0 10.2-.3l.3-.3M379.3 248.1h5.1M386.5 248.2h1.6M388.7 248.2v3"/>
<path d="M388.7 251.2l.3 10.9a21.4 21.4 0 0 1-1.3 9.3 6.7 6.7 0 0 1-6 3.8 6.7 6.7 0 0 1-6.1-3.8M84.7 275a3.1 3.1 0 0 0-4.2 0 4.4 4.4 0 0 0 .6 6l.3 .3a39.6 39.6 0 0 0 8.5 3.9 4.2 4.2 0 0 1 1.7 4.5M84.8 261.4l.4 2.4 .1 7.4a9 9 0 0 1-.5 3.8M84.8 261.4a9.8 9.8 0 0 0-13.5 11.1 28.3 28.3 0 0 0 4.7 10.2 11.1 11.1 0 0 1 2 7M84.8 261.4l.4 3.1 .1 5.7-.1 2.9-.4 1.9M375.2 265.8a7 7 0 0 0 .5 5.8M375.2 265.8a6.9 6.9 0 0 0 2 7.6M375.3 264a19.7 19.7 0 0 0-1.1 8.8l.8 17M387.8 271.4v5.9l.7 7.5 .1 4.9M78 289.7a10.1 10.1 0 0 1-2.4 7.6 16.8 16.8 0 0 0-4.3 9.7 12.2 12.2 0 0 0 10.7 12.1l2.8-.3M78 289.7h13.6M91.5 289.7h.1"/>
<path d="M91.6 289.7v1.3a5 5 0 0 1-3.9 5.5 20.6 20.6 0 0 0-6.9 4.3M375 289.8l-1.1 17.7M388.6 289.7l1.5 17.4M388.6 289.7l-13.6 .1M81.2 300.3a1.75 1.75 0 0 0 2.6 1.7l1-.3M84.8 318.8a2.26 2.26 0 0 1 2.2 .8 2.26 2.26 0 0 1 .3 2.4l-.1 .5M84.8 301.7a10.5 10.5 0 0 1 10.9 2.5 11.8 11.8 0 0 1 .9 10.3l-.6 1.8a33.5 33.5 0 0 0-2.8 9.8l.1 4.4M84.8 301.7v17.1M373.5 309.4a8.5 8.5 0 0 1 5-7.4 8.5 8.5 0 0 1 8.9 1.2 11.5 11.5 0 0 1 3.4 9l-.2 18.3M373.5 309.2l.1 2.7M373.6 309.1v2.9M373.6 309l-.1 .1"/>
<path d="M373.6 311.2l-.1 19.3M59.4 338.1h50.8v5.1h-50.8zM67 338.1l2-7.6h31.5l2.1 7.6M87.7 322a23.4 23.4 0 0 1-10.7 5.4 1.9 1.9 0 0 0-.8 2.1v1M356.6 338.1h50.8v5.1h-50.8zM364.2 338.1l2.1-7.6h31.5l2 7.6"/>
<circle cx="66.1" cy="91.7" r="2.54"/>
<circle cx="84.8" cy="80.9" r="2.54"/>
<circle cx="103.5" cy="91.7" r="2.54"/>
<circle cx="66.1" cy="113.3" r="2.54"/>
<circle cx="84.8" cy="102.5" r="25.4"/>
<circle cx="103.5" cy="113.3" r="2.54"/>
<circle cx="84.8" cy="124.1" r="2.54"/>
</g>
<text font-size="8.5" x="516.1" y="402.7">kuka_robot</text>
<g font-size="5.3">
<text x="33.1" y="9.5">12</text>
<text x="74.1" y="9.5">11</text>
<text x="124.1" y="9.5">10</text>
<text x="175.6" y="9.5">9</text>
<text x="225.6" y="9.5">8</text>
<text x="275.6" y="9.5">7</text>
<text x="325.6" y="9.5">6</text>
<text x="375.6" y="9.5">5</text>
<text x="425.6" y="9.5">4</text>
<text x="475.6" y="9.5">3</text>
<text x="525.6" y="9.5">2</text>
<text x="566.6" y="9.5">1</text>
<text x="15.7" y="37">H</text>
<text x="584.7" y="37">H</text>
<text x="15.2" y="87.1">G</text>
<text x="584.2" y="87.1">G</text>
<text x="16.2" y="137">F</text>
<text x="585.2" y="137">F</text>
<text x="16.1" y="187">E</text>
<text x="585.1" y="187">E</text>
<text x="15.5" y="237">D</text>
<text x="584.5" y="237">D</text>
<text x="15.4" y="287">C</text>
<text x="584.4" y="287">C</text>
<text x="16" y="337.1">B</text>
<text x="585" y="337.1">B</text>
<text x="15.5" y="387">A</text>
<text x="584.5" y="387">A</text>
<text x="33.1" y="414.5">12</text>
<text x="74.1" y="414.5">11</text>
<text x="124.1" y="414.5">10</text>
<text x="175.6" y="414.5">9</text>
<text x="225.6" y="414.5">8</text>
<text x="275.6" y="414.5">7</text>
<text x="325.6" y="414.5">6</text>
<text x="375.6" y="414.5">5</text>
<text x="425.6" y="414.5">4</text>
<text x="475.6" y="414.5">3</text>
<text x="525.6" y="414.5">2</text>
<text x="566.6" y="414.5">1</text>
</g>
<g font-size="4.7" fill="#808080">
<text x="136.2" y="101.1">508</text>
<text x="54.3" y="135.2" transform="rotate(-48 54.3 135.2)">314.76</text>
<text x="127.7" y="226.9" transform="rotate(-90 127.7 226.9)">113.28</text>
<text x="108.8" y="253.3" transform="rotate(-90 108.8 253.3)">170.66</text>
<text x="122.8" y="272.9" transform="rotate(-90 122.8 272.9)">200.23</text>
<text x="108.8" y="290.6" transform="rotate(-90 108.8 290.6)">217.92</text>
<text x="56.8" y="317.4" transform="rotate(-90 56.8 317.4)">202.51</text>
<text x="143.2" y="315.3" transform="rotate(-90 143.2 315.3)">202.96</text>
<text x="446.2" y="341.6" transform="rotate(-90 446.2 341.6)">1428.23</text>
<text x="119.2" y="342.6" transform="rotate(-90 119.2 342.6)">278.71</text>
<text x="315.6" y="344.7" transform="rotate(-90 315.6 344.7)">1222.40</text>
</g>
<text font-size="3.9" x="574.9" y="398.5">A2</text>
<text font-size="3.2" x="510.2" y="367.8">Units: MMGS</text>
<text font-size="2.5" x="577.2" y="359.1">1</text>
<g font-size="2.1">
<text x="512.1" y="375.8">ENPM662 Final Project KUKA LWR iiwa Custom</text>
<text x="512.1" y="378.4">Robot</text>
<text x="512.1" y="383.2">Team Members:</text>
<text x="512.1" y="385.6">Shantanu Parab</text>
<text x="512.1" y="388.1">Vineet Singh</text>
</g>
<g font-size="2">
<text x="404.6" y="357.6">UNLESS OTHERWISE SPECIFIED:</text>
<text x="438.4" y="357.6">FINISH:</text>
<text x="485.3" y="357.5">DEBURR AND</text>
<text x="485.3" y="360">BREAK SHARP</text>
<text x="516.6" y="359">DO NOT SCALE DRAWING</text>
<text x="557.3" y="359.2">REVISION</text>
<text x="404.6" y="360.1">DIMENSIONS ARE IN MILLIMETERS</text>
<text x="404.6" y="362.6">SURFACE FINISH:</text>
<text x="404.6" y="365.1">TOLERANCES:</text>
<text x="485.3" y="362.5">EDGES</text>
<text x="406.2" y="367.6">LINEAR:</text>
<text x="406.2" y="370.1">ANGULAR:</text>
<text x="418.3" y="375">NAME</text>
<text x="434" y="374.9">SIGNATURE</text>
<text x="451.2" y="374.9">DATE</text>
<text x="504.1" y="374.9">TITLE:</text>
<text x="404.6" y="379.1">DRAWN</text>
<text x="404.9" y="383.3">CHK'D</text>
<text x="415.3" y="379.1">Vineet Singh</text>
<text x="404.4" y="387.4">APPV'D</text>
<text x="405.1" y="391.8">MFG</text>
<text x="405.5" y="396">Q.A</text>
<text x="459.6" y="395.5">MATERIAL:</text>
<text x="504" y="395.5">DWG NO.</text>
<text x="459.6" y="408.5">WEIGHT:</text>
<text x="504.1" y="408.6">SCALE:1:10</text>
<text x="548.5" y="408.6">SHEET 1 OF 1</text>
</g>
</svg>
